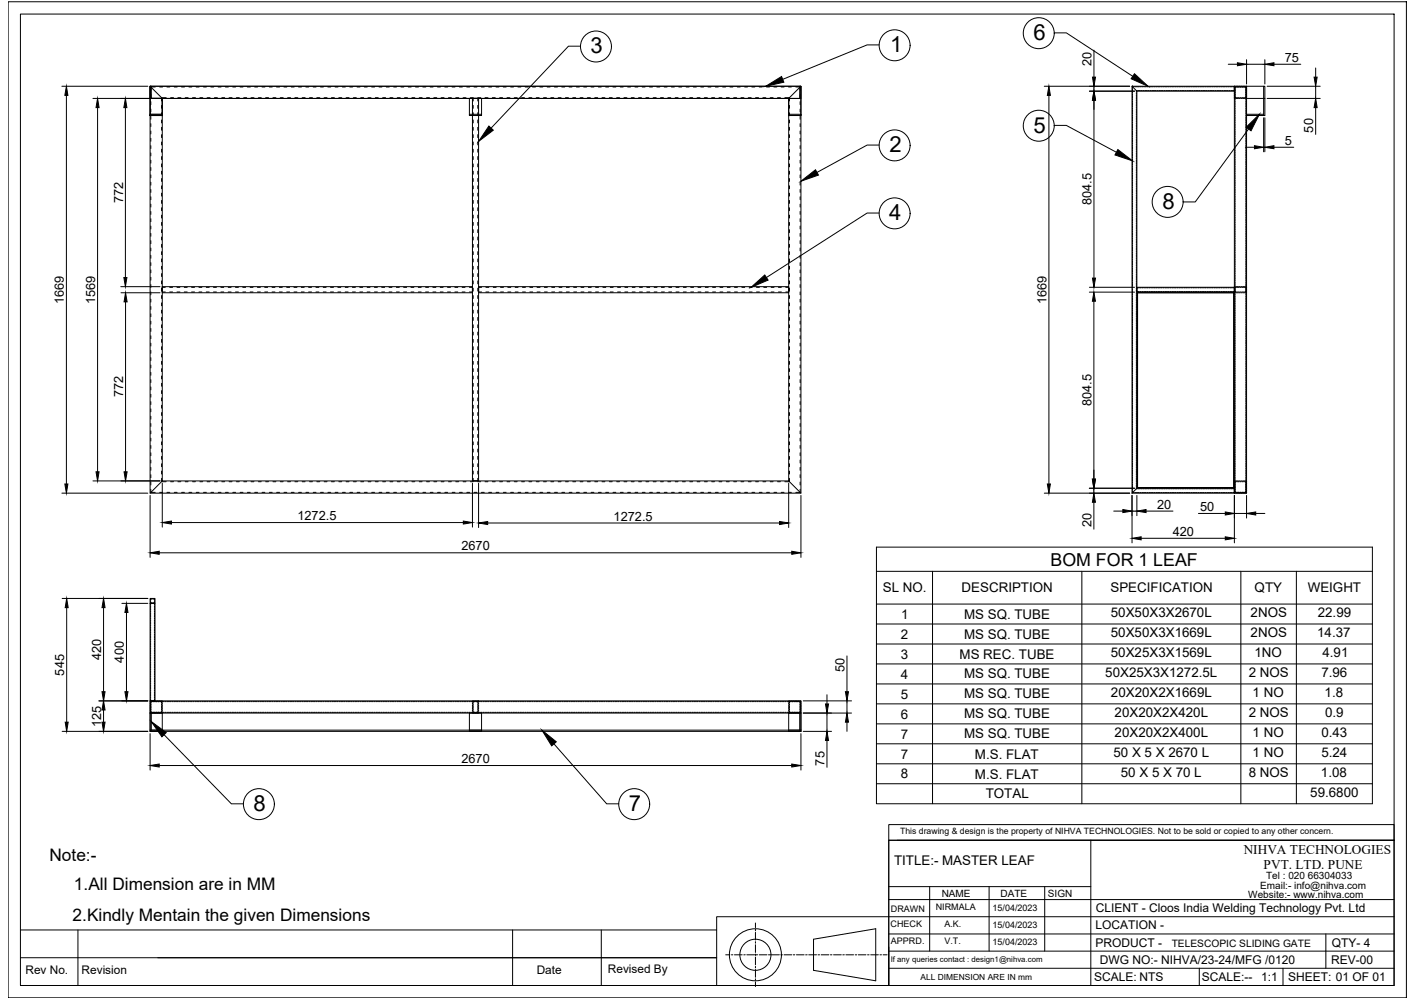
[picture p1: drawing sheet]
<svg xmlns="http://www.w3.org/2000/svg" width="841mm" height="594mm" viewBox="0 0 841 594" stroke-linecap="round" stroke-linejoin="round" font-family="sans-serif">
<!-- layer: 0 -->
<g fill="none" stroke="#000" stroke-width=".59">
<path d="M5 1h832v592h-832zM12 8h817v578h-817zM627 20h7l40 25M345 27h-7l-46 49M523 27h-7l-50 20M651 30v16M731 38h5M741 36v14M741 38h11M752 36v14M758 38h16M37 51h51"/>
<path d="M39 57v231M55 59h40M89 51h387v242h-387zM89 59h8h-8v10M89 51h387v8h-387h1v-8h-1v8zM89 51l8 8M90 56v2M92 52h-2v2M95 52h2M97 59h372v227h-372zM97 59v10M99 58h-3v2"/>
<path d="M99 52h2M101 58h2M104 52h1M106 58h2M108 52h2M110 58h2M112 52h2M115 58h1M117 52h1M119 58h2M121 52h2M123 58h2"/>
<path d="M125 52h2M128 58h1M130 52h1M132 58h2M134 52h2M136 58h2M138 52h2M141 58h1M143 52h2M145 58h2M147 52h2M149 58h2"/>
<path d="M151 52h2M154 58h1M156 52h2M158 58h2M160 52h2M162 58h2M165 52h1M167 58h1M169 52h2M171 58h2M173 52h2M175 58h2"/>
<path d="M178 52h1M180 58h1M182 52h2M184 58h2M186 52h2M188 58h2M191 52h1M193 58h2M195 52h2M197 58h2M199 52h2M202 58h1"/>
<path d="M204 52h1M206 58h2M208 52h2M210 58h2M212 52h2M215 58h1M217 52h1M219 58h2M221 52h2M223 58h2M225 52h2M228 58h1"/>
<path d="M230 52h2M232 58h2M234 52h2M236 58h2M238 52h2M241 58h1M243 52h2M245 58h2M247 52h2M249 58h2M252 52h1M254 58h1"/>
<path d="M256 52h2M258 58h2M260 52h2M262 58h2M265 52h1M267 58h1M269 52h2M271 58h2M273 52h2M275 58h2M278 52h1M279 59h7h-7v10h7v-10"/>
<path d="M280 58h2M281 59h4v227h-4zM282 52h2M284 58h2M286 52h2M288 58h2M291 52h1M293 58h2M295 52h2M297 58h2M299 52h2M302 58h1"/>
<path d="M304 52h1M306 58h2M308 52h2M310 58h2M312 52h2M315 58h1M317 52h1M319 58h2M321 52h2M323 58h2M325 52h2M328 58h1"/>
<path d="M330 52h2M332 58h2M334 52h2M336 58h2M338 52h2M341 58h1M343 52h2M345 58h2M347 52h2M349 58h2M352 52h1M354 58h1"/>
<path d="M356 52h2M358 58h2M360 52h2M362 58h2M365 52h1M367 58h2M369 52h2M371 58h2M373 52h2M375 58h2M378 52h1M380 58h2"/>
<path d="M382 52h2M384 58h2M386 52h2M388 58h2M391 52h1M393 58h2M395 52h2M397 58h2M399 52h2M402 58h1M404 52h1M406 58h2"/>
<path d="M408 52h2M410 58h2M412 52h2M415 58h1M417 52h2M419 58h2M421 52h2M423 58h2M425 52h2M428 58h1M430 52h2M432 58h2"/>
<path d="M434 52h2M436 58h2M439 52h1M441 58h1M443 52h2M445 58h2M447 52h2M449 58h2M452 52h1M454 58h2M456 52h2M458 58h2"/>
<path d="M460 52h2M462 58h2M465 52h1M467 58h3v2M469 52h2M469 59h7v10h-7h7v-1h-7v1zM473 52h3v2M476 51v8zM476 56v2M476 51l-7 8M621 51h51M624 57v231"/>
<path d="M648 54h27M651 51v3M651 60v105M673 51h61v3h-58M673 51v242M673 51l3 3M674 52h.1M674 52h1M674 52v1M674 53v1M674 54v1M674 56v1"/>
<path d="M674 57v1M674 59v1M674 60v1M675 52h1M676 55v1M676 57h.1M676 58v1M676 59v1M676 54v236M676 54v1M676 52h1M677 54h1"/>
<path d="M678 52h1M678 54h1M679 52h1M680 54h1M681 52h1M681 54h1M682 52h1M682 54h1M683 52h1M684 54h1M685 52h1M685 54h1"/>
<path d="M686 52h1M687 54h1M688 52h.1M688 54h1M689 52h1M689 54h1M690 52h1M691 54h1M692 52h1M692 54h1M693 52h1M694 54h.1"/>
<path d="M694 52h1M695 54h1M696 52h1M696 54h1M697 52h1M698 54h1M699 52h1M699 54h1M700 52h1M700 54h1M701 52h1M702 54h1"/>
<path d="M703 52h1M703 54h1M704 52h1M705 54h.1M705 52h1M706 54h1M707 52h1M707 54h1M708 52h1M709 54h1M710 52h1M710 54h1"/>
<path d="M711 52h1M711 54h1M712 52h1M713 54h1M714 52h1M714 54h1M715 52h1M716 54h1M717 52h.1M717 54h1M718 52h1M718 54h1"/>
<path d="M719 52h1M720 54h1M721 52h1M721 54h1M722 52h1M723 54h.1M723 52h1M724 54h1M725 52h1M725 54h1M726 52h1M727 54h1"/>
<path d="M728 52h1M728 54h1M729 52h1M729 54h1M730 52h1M731 54h1M732 52h1M732 54h1M733 52h1v1M734 51h7v242h-7zM734 58v1h1M734 53v1"/>
<path d="M734 51v1M734 52v1M734 54v1M734 55v1M734 57h.1M734 51h1M735 52v1zM735 58v-1v1M735 53v1M735 54v1M735 56v1M735 59v1"/>
<path d="M735 60v1M735 59h1M735 51h1M736 52h1M736 58h1M737 59h1M737 51h1M737 52h1M737 58h1M738 59h1M738 51h1M739 52h1"/>
<path d="M739 58h1M739 59h1M739 51h1M740 58h1v-1v1M740 52h1v1v-1zM741 51v1M741 53v1M741 54v1M741 56v1M741 59v1M741 60v1M741 58v1"/>
<path d="M741 51h11v8h-11zM752 51v18M752 59v10h-11v-1h11M754 59h31M754 51h31M783 40v6M783 51v8M58 64v217M75 64v101M89 69v-10h8v10h-8v-1h8v1h-8h8M89 69h8M89 68h8"/>
<path d="M90 60v2M90 65v2M90 69v2M90 74v1M90 78v2M96 63v1M96 67v2M96 71v2M96 76v1M279 68h7M281 60v-1h3v1M281 63v1"/>
<path d="M281 67v2M281 71v2M281 76v1M284 63v1M284 67v2M284 71v2M284 76v1M469 69h7M470 63v1M470 67v2M470 71v2M470 76v1"/>
<path d="M476 60v2M476 65v2M476 69v2M476 74v1M476 78v2M627 75h7l30 16M674 61v1M674 63v1M674 64v1M674 65v1M674 67v1M674 68v1"/>
<path d="M674 70v1M674 71v1M674 72v1M674 74v1M674 75v1M674 77h.1M674 78v1M674 79v1M676 61v1M676 62v1M676 63v1M676 65v1"/>
<path d="M676 66v1M676 68h.1M676 69v1M676 70v1M676 72v1M676 73v1M676 74v1M676 76v1M676 77v1M676 79v1M676 80v1M735 61v1"/>
<path d="M735 63v1M735 64v1M735 65v1M735 67v1M735 68v1M735 70v1M735 71v1M735 72v1M735 74v1M735 75v1M735 77h.1M735 78v1"/>
<path d="M735 79v1M741 61v1M741 63v1M741 64v1M741 65v1M741 67v1M741 68v1M741 70v1M741 71v1M741 72v1M741 74v1M741 75v1"/>
<path d="M741 77h.1M741 78v1M741 79v1M743 77l-32 43h-7M752 70v20M783 64v16M90 82v2M90 87v1M90 91v2M90 95v2M90 100v1M96 80v2"/>
<path d="M96 84v2M96 89v1M96 93v2M96 97v2M281 80v2M281 84v2M281 89v1M281 93v2M281 97v2M284 80v2M284 84v2M284 89v1"/>
<path d="M284 93v2M284 97v2M470 80v2M470 84v2M470 89v1M470 93v2M470 97v2M476 82v2M476 87v1M476 91v2M476 95v2M476 100v1"/>
<path d="M523 86h-7l-30 17M674 81v1M674 82v1M674 83v1M674 85v1M674 86v1M674 88v1M674 89v1M674 90v1M674 92v1M674 93v1M674 94v1"/>
<path d="M674 96v1M674 97v1M674 99v1M676 81v1M676 83v1M676 84v1M676 85v1M676 87v1M676 88v1M676 90v1M676 91v1M676 92v1"/>
<path d="M676 94v1M676 95v1M676 97h.1M676 98v1M676 99v1M735 81v1M735 82v1M735 83v1M735 85v1M735 86v1M735 88v1M735 89v1"/>
<path d="M735 90v1M735 92v1M735 93v1M735 94v1M735 96v1M735 97v1M735 99v1M741 88h5M741 81v1M741 82v1M741 83v1M741 85v1"/>
<path d="M741 86v1M741 88v1M741 89v1M741 90v1M741 92v1M741 93v1M741 94v1M741 96v1M741 97v1M741 99v1M752 88h.1M758 88h11"/>
<path d="M90 104v2M90 108v2M90 113v1M90 117v2M96 102v2M96 106v2M96 111v1M96 115v2M96 119v2M281 102v2M281 106v2M281 111v1"/>
<path d="M281 115v2M281 119v2M284 102v2M284 106v2M284 111v1M284 115v2M284 119v2M470 102v2M470 106v2M470 111v1M470 115v2M470 119v2"/>
<path d="M476 104v2M476 108v2M476 113v1M476 117v2M674 100v1M674 101v1M674 103v1M674 104v1M674 106h.1M674 107v1M674 108v1M674 110v1"/>
<path d="M674 111v1M674 112v1M674 114v1M674 115v1M674 117v1M674 118v1M674 119v1M676 101v1M676 102v1M676 103v1M676 105v1M676 106v1"/>
<path d="M676 108v1M676 109v1M676 110v1M676 112v1M676 113v1M676 114v1M676 116v1M676 117v1M676 119v1M735 100v1M735 101v1M735 103v1"/>
<path d="M735 104v1M735 106h.1M735 107v1M735 108v1M735 110v1M735 111v1M735 112v1M735 114v1M735 115v1M735 117v1M735 118v1M735 119v1"/>
<path d="M741 100v1M741 101v1M741 103v1M741 104v1M741 106h.1M741 107v1M741 108v1M741 110v1M741 111v1M741 112v1M741 114v1M741 115v1"/>
<path d="M741 117v1M741 118v1M741 119v1M90 121v2M90 126v1M90 130v2M90 134v2M90 139v2M96 124v1M96 128v2M96 132v2M96 137v1"/>
<path d="M281 124v1M281 128v2M281 132v2M281 137v1M284 124v1M284 128v2M284 132v2M284 137v1M470 124v1M470 128v2M470 132v2M470 137v1"/>
<path d="M476 121v2M476 126v1M476 130v2M476 134v2M476 139v2M523 127h-7l-60 38M674 121v1M674 122v1M674 123v1M674 125v1M674 126v1M674 128v1"/>
<path d="M674 129v1M674 130v1M674 132v1M674 133v1M674 135h.1M674 136v1M674 137v1M674 139v1M676 120v1M676 121v1M676 123v1M676 124v1"/>
<path d="M676 126h.1M676 127v1M676 128v1M676 130v1M676 131v1M676 132v1M676 134v1M676 135v1M676 137v1M676 138v1M676 139v1M735 121v1"/>
<path d="M735 122v1M735 123v1M735 125v1M735 126v1M735 128v1M735 129v1M735 130v1M735 132v1M735 133v1M735 135h.1M735 136v1M735 137v1"/>
<path d="M735 139v1M741 121v1M741 122v1M741 123v1M741 125v1M741 126v1M741 128v1M741 129v1M741 130v1M741 132v1M741 133v1M741 135h.1"/>
<path d="M741 136v1M741 137v1M741 139v1M90 143v2M90 147v2M90 152v2M90 156v2M96 141v2M96 145v2M96 150v1M96 154v2M96 158v2"/>
<path d="M281 141v2M281 145v2M281 150v1M281 154v2M281 158v2M284 141v2M284 145v2M284 150v1M284 154v2M284 158v2M470 141v2M470 145v2"/>
<path d="M470 150v1M470 154v2M470 158v2M476 143v2M476 147v2M476 152v2M476 156v2M674 140v1M674 141v1M674 143v1M674 144v1M674 146v1"/>
<path d="M674 147v1M674 148v1M674 150v1M674 151v1M674 152v1M674 154v1M674 155v1M674 157v1M674 158v1M674 159v1M676 141v1M676 142v1"/>
<path d="M676 143v1M676 145v1M676 146v1M676 148v1M676 149v1M676 150v1M676 152v1M676 153v1M676 155h.1M676 156v1M676 157v1M676 159v1"/>
<path d="M735 140v1M735 141v1M735 143v1M735 144v1M735 146v1M735 147v1M735 148v1M735 150v1M735 151v1M735 152v1M735 154v1M735 155v1"/>
<path d="M735 157v1M735 158v1M735 159v1M741 140v1M741 141v1M741 143v1M741 144v1M741 146v1M741 147v1M741 148v1M741 150v1M741 151v1"/>
<path d="M741 152v1M741 154v1M741 155v1M741 157v1M741 158v1M741 159v1M72 170h23M72 174h23M75 180v101M90 161v1M90 165v2M90 169v2"/>
<path d="M90 174v1M90 178v2M96 163v1M96 167v2M96 171v2M96 176v1M97 170h184v4h-184zM98 171h-1v3h1M101 174h2M101 171h2M105 174h2M105 171h2"/>
<path d="M110 174h1M110 171h1M114 174h2M114 171h2M118 174h2M118 171h2M123 174h1M123 171h1M127 174h2M127 171h2M131 174h2M131 171h2"/>
<path d="M136 174h1M136 171h1M140 174h2M140 171h2M144 174h2M144 171h2M149 174h1M149 171h1M153 174h2M153 171h2M157 174h2M157 171h2"/>
<path d="M162 174h2M162 171h2M166 174h2M166 171h2M171 174h1M171 171h1M175 174h2M175 171h2M179 174h2M179 171h2M184 174h1M184 171h1"/>
<path d="M188 174h2M188 171h2M192 174h2M192 171h2M197 174h1M197 171h1M201 174h2M201 171h2M205 174h2M205 171h2M210 174h1M210 171h1"/>
<path d="M214 174h2M214 171h2M218 174h2M218 171h2M223 174h1M223 171h1M227 174h2M227 171h2M231 174h2M231 171h2M236 174h1M236 171h1"/>
<path d="M240 174h2M240 171h2M244 174h2M244 171h2M249 174h2M249 171h2M253 174h2M253 171h2M257 174h2M257 171h2M262 174h2M262 171h2"/>
<path d="M266 174h2M266 171h2M271 174h1M271 171h1M275 174h2M275 171h2M279 171h2v3h-2M281 163v1M281 167v2M281 171v2M281 176v1M284 163v1"/>
<path d="M284 167v2M284 171v2M284 176v1M285 170h184v4h-184zM286 171h-1v3h1M289 174h2M289 171h2M293 174h2M293 171h2M298 174h1M298 171h1M302 174h2"/>
<path d="M302 171h2M306 174h2M306 171h2M311 174h2M311 171h2M315 174h2M315 171h2M319 174h2M319 171h2M324 174h2M324 171h2M328 174h2"/>
<path d="M328 171h2M333 174h1M333 171h1M337 174h2M337 171h2M341 174h2M341 171h2M346 174h1M346 171h1M350 174h2M350 171h2M354 174h2"/>
<path d="M354 171h2M359 174h1M359 171h1M363 174h2M363 171h2M367 174h2M367 171h2M372 174h1M372 171h1M376 174h2M376 171h2M380 174h2"/>
<path d="M380 171h2M385 174h1M385 171h1M389 174h2M389 171h2M393 174h2M393 171h2M398 174h1M398 171h1M402 174h2M402 171h2M406 174h2"/>
<path d="M406 171h2M411 174h2M411 171h2M415 174h2M415 171h2M419 174h2M419 171h2M424 174h2M424 171h2M428 174h2M428 171h2M433 174h1"/>
<path d="M433 171h1M437 174h2M437 171h2M441 174h2M441 171h2M446 174h1M446 171h1M450 174h2M450 171h2M454 174h2M454 171h2M459 174h1"/>
<path d="M459 171h1M463 174h2M463 171h2M467 171h2v3h-2M470 163v1M470 167v2M470 171v2M470 176v1M476 161v1M476 165v2M476 169v2M476 174v1"/>
<path d="M476 178v2M648 174h27M648 171h27M651 179v106M674 161v1M674 162v1M674 164h.1M674 165v1M674 166v1M674 168v1M674 169v1M674 170v1"/>
<path d="M674 172v1M674 173v1M674 175h.1M674 176v1M674 177v1M674 179v1M676 160v1M676 161v1M676 163v1M676 164v1M676 166v1M676 167v1"/>
<path d="M676 168v1M676 170v1M676 171v1M676 172v1M676 174v1M676 175v1M676 177v1M676 178v1M676 179v1M676 171h58v3h-58zM676 172v1h1M676 174h58v116h-58z"/>
<path d="M677 174h57v116h-57zM677 171h-1v1M678 171h1M678 173h1M679 171h1M679 173h1M681 171h.1M681 173h.1M682 171h1M682 173h1M683 171h1M683 173h1"/>
<path d="M685 171h1M685 173h1M686 171h1M686 173h1M687 171h1M687 173h1M689 171h1M689 173h1M690 171h1M690 173h1M692 171h1M692 173h1"/>
<path d="M693 171h1M693 173h1M694 171h1M694 173h1M696 171h1M696 173h1M697 171h1M697 173h1M699 171h.1M699 173h.1M700 171h1M700 173h1"/>
<path d="M701 171h1M701 173h1M703 171h1M703 173h1M704 171h1M704 173h1M705 171h1M705 173h1M707 171h1M707 173h1M708 171h1M708 173h1"/>
<path d="M710 171h.1M710 173h.1M711 171h1M711 173h1M712 171h1M712 173h1M714 171h1M714 173h1M715 171h1M715 173h1M716 171h1M716 173h1"/>
<path d="M718 171h1M718 173h1M719 171h1M719 173h1M721 171h1M721 173h1M722 171h1M722 173h1M723 171h1M723 173h1M725 171h1M725 173h1"/>
<path d="M726 171h1M726 173h1M727 171h1M727 173h1M729 171h1M729 173h1M730 171h1M730 173h1M732 171h1M732 173h1M733 171h1v2M734 173v1h1"/>
<path d="M734 172v1h-1M735 172v2M735 161v1M735 162v1M735 164h.1M735 165v1M735 166v1M735 168v1M735 169v1M735 170v1M735 172v1M735 173v1"/>
<path d="M735 175h.1M735 176v1M735 177v1M735 179v1M735 170h-1v1M735 174h1M735 170h1M735 171v1M736 174h1M736 171h1M737 174h1M737 170h1"/>
<path d="M737 171h1M738 174h1M738 170h1M739 174h1M739 171h1M739 170h1M740 171h1M741 170v1M741 172v2h-1M741 161v1M741 162v1M741 164h.1"/>
<path d="M741 165v1M741 166v1M741 168v1M741 169v1M741 170v3M741 173v1M741 175h.1M741 176v1M741 177v1M741 179v1M741 172v1M90 182v2"/>
<path d="M90 187v1M90 191v2M90 195v2M90 200v1M96 180v2M96 184v2M96 189v2M96 193v2M96 198v1M281 180v2M281 184v2M281 189v2"/>
<path d="M281 193v2M281 198v1M284 180v2M284 184v2M284 189v2M284 193v2M284 198v1M470 180v2M470 184v2M470 189v2M470 193v2M470 198v1"/>
<path d="M476 182v2M476 187v1M476 191v2M476 195v2M476 200v1M674 180v1M674 181v1M674 183v1M674 184v1M674 186v1M674 187v1M674 188v1"/>
<path d="M674 190v1M674 191v1M674 193h.1M674 194v1M674 195v1M674 197v1M674 198v1M674 199v1M676 181v1M676 182v1M676 184h.1M676 185v1"/>
<path d="M676 186v1M676 188v1M676 189v1M676 190v1M676 192v1M676 193v1M676 195v1M676 196v1M676 197v1M676 199v1M735 180v1M735 181v1"/>
<path d="M735 183v1M735 184v1M735 186v1M735 187v1M735 188v1M735 190v1M735 191v1M735 193h.1M735 194v1M735 195v1M735 197v1M735 198v1"/>
<path d="M735 199v1M741 180v1M741 181v1M741 183v1M741 184v1M741 186v1M741 187v1M741 188v1M741 190v1M741 191v1M741 193h.1M741 194v1"/>
<path d="M741 195v1M741 197v1M741 198v1M741 199v1M90 204v2M90 208v2M90 213v1M90 217v2M96 202v2M96 206v2M96 211v1M96 215v2"/>
<path d="M96 219v2M281 202v2M281 206v2M281 211v1M281 215v2M281 219v2M284 202v2M284 206v2M284 211v1M284 215v2M284 219v2M470 202v2"/>
<path d="M470 206v2M470 211v1M470 215v2M470 219v2M476 204v2M476 208v2M476 213v1M476 217v2M674 201v1M674 202v1M674 204h.1M674 205v1"/>
<path d="M674 206v1M674 208v1M674 209v1M674 210v1M674 212v1M674 213v1M674 215v1M674 216v1M674 217v1M674 219v1M676 200v1M676 201v1"/>
<path d="M676 203v1M676 204v1M676 206v1M676 207v1M676 208v1M676 210v1M676 211v1M676 213h.1M676 214v1M676 215v1M676 217v1M676 218v1"/>
<path d="M676 219v1M735 201v1M735 202v1M735 204h.1M735 205v1M735 206v1M735 208v1M735 209v1M735 210v1M735 212v1M735 213v1M735 215v1"/>
<path d="M735 216v1M735 217v1M735 219v1M741 201v1M741 202v1M741 204h.1M741 205v1M741 206v1M741 208v1M741 209v1M741 210v1M741 212v1"/>
<path d="M741 213v1M741 215v1M741 216v1M741 217v1M741 219v1M90 221v2M90 226v2M90 230v2M90 234v2M90 239v2M96 224v1M96 228v2"/>
<path d="M96 232v2M96 237v1M281 224v1M281 228v2M281 232v2M281 237v1M284 224v1M284 228v2M284 232v2M284 237v1M470 224v1M470 228v2"/>
<path d="M470 232v2M470 237v1M476 221v2M476 226v2M476 230v2M476 234v2M476 239v2M674 220v1M674 222h.1M674 223v1M674 224v1M674 226v1"/>
<path d="M674 227v1M674 228v1M674 230v1M674 231v1M674 233h.1M674 234v1M674 235v1M674 237v1M674 238v1M674 239v1M676 221v1M676 222v1"/>
<path d="M676 224v1M676 225v1M676 226v1M676 228v1M676 229v1M676 230v1M676 232v1M676 233v1M676 235v1M676 236v1M676 237v1M676 239v1"/>
<path d="M735 220v1M735 222h.1M735 223v1M735 224v1M735 226v1M735 227v1M735 228v1M735 230v1M735 231v1M735 233h.1M735 234v1M735 235v1"/>
<path d="M735 237v1M735 238v1M735 239v1M741 220v1M741 222h.1M741 223v1M741 224v1M741 226v1M741 227v1M741 228v1M741 230v1M741 231v1"/>
<path d="M741 233h.1M741 234v1M741 235v1M741 237v1M741 238v1M741 239v1M90 243v2M90 248v1M90 252v2M90 256v2M96 241v2M96 245v2"/>
<path d="M96 250v1M96 254v2M96 258v2M281 241v2M281 245v2M281 250v1M281 254v2M281 258v2M284 241v2M284 245v2M284 250v1M284 254v2"/>
<path d="M284 258v2M470 241v2M470 245v2M470 250v1M470 254v2M470 258v2M476 243v2M476 248v1M476 252v2M476 256v2M674 241v1M674 242v1"/>
<path d="M674 244v1M674 245v1M674 246v1M674 248v1M674 249v1M674 251h.1M674 252v1M674 253v1M674 255v1M674 256v1M674 257v1M674 259v1"/>
<path d="M676 240v1M676 242h.1M676 243v1M676 244v1M676 246v1M676 247v1M676 248v1M676 250v1M676 251v1M676 253v1M676 254v1M676 255v1"/>
<path d="M676 257v1M676 258v1M676 259v1M735 241v1M735 242v1M735 244v1M735 245v1M735 246v1M735 248v1M735 249v1M735 251h.1M735 252v1"/>
<path d="M735 253v1M735 255v1M735 256v1M735 257v1M735 259v1M741 241v1M741 242v1M741 244v1M741 245v1M741 246v1M741 248v1M741 249v1"/>
<path d="M741 251h.1M741 252v1M741 253v1M741 255v1M741 256v1M741 257v1M741 259v1M90 261v1M90 265v2M90 269v2M90 274v1M90 278v2"/>
<path d="M96 263v1M96 267v2M96 271v2M96 276v2M281 263v1M281 267v2M281 271v2M281 276v2M284 263v1M284 267v2M284 271v2M284 276v2"/>
<path d="M470 263v1M470 267v2M470 271v2M470 276v2M476 261v1M476 265v2M476 269v2M476 274v1M476 278v2M674 260v1M674 262h.1M674 263v1"/>
<path d="M674 264v1M674 266v1M674 267v1M674 268v1M674 270v1M674 271v1M674 273v1M674 274v1M674 275v1M674 277v1M674 278v1M674 280h.1"/>
<path d="M676 261v1M676 262v1M676 264v1M676 265v1M676 266v1M676 268v1M676 269v1M676 271h.1M676 272v1M676 273v1M676 275v1M676 276v1"/>
<path d="M676 277v1M676 279v1M735 260v1M735 262h.1M735 263v1M735 264v1M735 266v1M735 267v1M735 268v1M735 270v1M735 271v1M735 273v1"/>
<path d="M735 274v1M735 275v1M735 277v1M735 278v1M735 280h.1M741 260v1M741 262h.1M741 263v1M741 264v1M741 266v1M741 267v1M741 268v1"/>
<path d="M741 270v1M741 271v1M741 273v1M741 274v1M741 275v1M741 277v1M741 278v1M741 280h.1M37 293h51M55 286h40M89 295v36M90 291v2h2"/>
<path d="M90 282v2M90 287v1M95 293h2M96 284v2h3M96 280v2M97 286l-8 7M97 287v26M99 293h2M101 286h2M104 293h1M106 286h2M108 293h2"/>
<path d="M110 286h2M112 293h2M115 286h1M117 293h1M119 286h2M121 293h2M123 286h2M125 293h2M128 286h1M130 293h1M132 286h2M134 293h2"/>
<path d="M136 286h2M138 293h2M141 286h1M143 293h2M145 286h2M147 293h2M149 286h2M151 293h2M154 286h1M156 293h2M158 286h2M160 293h2"/>
<path d="M162 286h2M165 293h1M167 286h1M169 293h2M171 286h2M173 293h2M175 286h2M178 293h1M180 286h1M182 293h2M184 286h2M186 293h2"/>
<path d="M188 286h2M191 293h1M193 286h2M195 293h2M197 286h2M199 293h2M202 286h1M204 293h1M206 286h2M208 293h2M210 286h2M212 293h2"/>
<path d="M215 286h1M217 293h1M219 286h2M221 293h2M223 286h2M225 293h2M228 286h1M230 293h2M232 286h2M234 293h2M236 286h2M238 293h2"/>
<path d="M241 286h1M243 293h2M245 286h2M247 293h2M249 286h2M252 293h1M254 286h1M256 293h2M258 286h2M260 293h2M262 286h2M265 293h1"/>
<path d="M267 286h1M269 293h2M271 286h2M273 293h2M275 286h2M278 293h1M280 286h2M281 287v26M281 284v2h3v-2M281 280v2M282 293h2M284 286h2"/>
<path d="M284 280v2M285 287v27M286 293h2M288 286h2M291 293h1M293 286h2M295 293h2M297 286h2M299 293h2M302 286h1M304 293h1M306 286h2"/>
<path d="M308 293h2M310 286h2M312 293h2M315 286h1M317 293h1M319 286h2M321 293h2M323 286h2M325 293h2M328 286h1M330 293h2M332 286h2"/>
<path d="M334 293h2M336 286h2M338 293h2M341 286h1M343 293h2M345 286h2M347 293h2M349 286h2M352 293h1M354 286h1M356 293h2M358 286h2"/>
<path d="M360 293h2M362 286h2M365 293h1M367 286h2M369 293h2M371 286h2M373 293h2M375 286h2M378 293h1M380 286h2M382 293h2M384 286h2"/>
<path d="M386 293h2M388 286h2M391 293h1M393 286h2M395 293h2M397 286h2M399 293h2M402 286h1M404 293h1M406 286h2M408 293h2M410 286h2"/>
<path d="M412 293h2M415 286h1M417 293h2M419 286h2M421 293h2M423 286h2M425 293h2M428 286h1M430 293h2M432 286h2M434 293h2M436 286h2"/>
<path d="M439 293h1M441 286h1M443 293h2M445 286h2M447 293h2M449 286h2M452 293h1M454 286h2M456 293h2M458 286h2M460 293h2M462 286h2"/>
<path d="M465 293h1M469 293h2M469 286l7 7M469 287v27M470 284v2h-3M470 280v2M476 291v2h-3M476 282v2M476 287v1M476 295v36M621 293h51M648 290h27"/>
<path d="M651 290v3M651 299v16M673 295v28M674 292v1h1M674 281v1M674 282v1M674 284v1M674 285v1M674 286v1M674 288v1M674 289v1M674 291h.1"/>
<path d="M675 293h1M676 290v1M676 280v1M676 282v1M676 283v1M676 284v1M676 286v1M676 287v1M676 288v1M676 290h58v3h-61M676 295v12M676 290l-3 3"/>
<path d="M676 293h1M677 291h1M678 293h1M678 291h1M679 293h1M680 291h1M681 293h1M681 291h1M682 293h1M682 291h1M683 293h1M684 291h1"/>
<path d="M685 293h1M685 291h1M686 293h1M687 291h1M688 293h.1M688 291h1M689 293h1M689 291h1M690 293h1M691 291h1M692 293h1M692 291h1"/>
<path d="M693 293h1M694 291h.1M694 293h1M695 291h1M696 293h1M696 291h1M697 293h1M698 291h1M699 293h1M699 291h1M700 293h1M700 291h1"/>
<path d="M701 293h1M702 291h1M703 293h1M703 291h1M704 293h1M705 291h.1M705 293h1M706 291h1M707 293h1M707 291h1M708 293h1M709 291h1"/>
<path d="M710 293h1M710 291h1M711 293h1M711 291h1M712 293h1M713 291h1M714 293h1M714 291h1M715 293h1M716 291h1M717 293h.1M717 291h1"/>
<path d="M718 293h1M718 291h1M719 293h1M720 291h1M721 293h1M721 291h1M722 293h1M723 291h.1M723 293h1M724 291h1M725 293h1M725 291h1"/>
<path d="M726 293h1M727 291h1M728 293h1M728 291h1M729 293h1M729 291h1M730 293h1M731 291h1M732 293h1M732 291h1M734 291v1M734 292v1h-1"/>
<path d="M734 287v1M734 288v1M734 290v1M734 293h1M734 295v28M735 292v1zM735 286v1v-1M735 281v1M735 282v1M735 284v1M735 285v1M735 288v1"/>
<path d="M735 289v1M735 291h.1M735 286h-1v1M735 286h1M735 293h1M736 293h1M736 286h1M737 286h1M737 293h1M738 286h1M738 293h1M739 293h1"/>
<path d="M739 286h1M741 286v1M741 292v1h-1M741 286v1v-1h-1M741 281v1M741 282v1M741 284v1M741 285v1M741 288v1M741 289v1M741 291h.1M741 293h.1"/>
<path d="M741 287v1M741 290v1M741 291v1M741 295v13M102 311h174M290 311h174M662 304h6M673 304h3M682 304h16M713 305h16M734 305h7M747 305h5"/>
<path d="M95 329h376M521 325h295v153h-295zM521 340h295M555 340v138M643 340v138M679 320h50M738 340v138M771 340v138M37 356h51M72 359h16M89 356h3v3h-3zM89 359h3v58h-3z"/>
<path d="M90 358v1h1M91 356h-1v1M91 359h-1v1M91 356h1v1M91 359h1v1M92 358v1h-1M521 359h295M40 361v68M62 361v50M75 364v47M90 360v1M90 362v1"/>
<path d="M90 363v1M90 365h.1M90 366v1M90 367v1M90 369v1M90 370v1M90 371v1M90 373v1M90 374v1M90 376h.1M90 377v1M90 378v1"/>
<path d="M90 380v1M92 360v1M92 362v1M92 363v1M92 365h.1M92 366v1M92 367v1M92 369v1M92 370v1M92 371v1M92 373v1M92 374v1"/>
<path d="M92 376h.1M92 377v1M92 378v1M92 380v1M521 371h295M90 381v1M90 383h.1M90 384v1M90 385v1M90 387v1M90 388v1M90 389v1"/>
<path d="M90 391v1M90 392v1M90 394h.1M90 395v1M90 396v1M90 398v1M90 399v1M92 381v1M92 383h.1M92 384v1M92 385v1M92 387v1"/>
<path d="M92 388v1M92 389v1M92 391v1M92 392v1M92 394h.1M92 395v1M92 396v1M92 398v1M92 399v1M504 390v21M521 383h295M521 395h295"/>
<path d="M59 417h29M89 417h387v7h-387zM89 418v1M89 419v1M90 416v1h1M90 400v1M90 402v1M90 403v1M90 405h.1M90 406v1M90 407v1M90 409v1"/>
<path d="M90 410v1M90 412h.1M90 413v1M90 414v1M90 419v1M90 420v1M90 417h-1M90 417h3M91 417h-1v1M91 417h1M92 400v1M92 402v1"/>
<path d="M92 403v1M92 405h.1M92 406v1M92 407v1M92 409v1M92 410v1M92 412h.1M92 413v1M92 414v1M92 416v1M92 417h1M93 417h1"/>
<path d="M94 417h1M95 417h.1M96 417h1M96 419v1M96 420v1M96 417h-1h1v1M97 418v1M97 419v1M97 417h1M98 417h1M99 417h1M101 417h1"/>
<path d="M102 417h1M104 417h.1M105 417h1M106 417h1M108 417h1M109 417h1M110 417h1M112 417h1M113 417h1M115 417h.1M116 417h1M117 417h1"/>
<path d="M119 417h1M120 417h1M121 417h1M123 417h1M124 417h1M126 417h1M127 417h1M128 417h1M130 417h1M131 417h1M133 417h.1M134 417h1"/>
<path d="M135 417h1M137 417h1M138 417h1M139 417h1M141 417h1M142 417h1M144 417h.1M145 417h1M146 417h1M148 417h1M149 417h1M150 417h1"/>
<path d="M152 417h1M153 417h1M155 417h1M156 417h1M157 417h1M159 417h1M160 417h1M162 417h.1M163 417h1M164 417h1M166 417h1M167 417h1"/>
<path d="M168 417h1M170 417h1M171 417h1M173 417h.1M174 417h1M175 417h1M177 417h1M178 417h1M179 417h1M181 417h1M182 417h1M184 417h1"/>
<path d="M185 417h1M186 417h1M188 417h1M189 417h1M191 417h.1M192 417h1M193 417h1M195 417h1M196 417h1M197 417h1M199 417h1M200 417h1"/>
<path d="M202 417h.1M203 417h1M204 417h1M206 417h1M207 417h1M208 417h1M210 417h1M211 417h1M213 417h1M214 417h1M215 417h1M217 417h1"/>
<path d="M218 417h1M220 417h.1M221 417h1M222 417h1M224 417h1M225 417h1M226 417h1M228 417h1M229 417h1M231 417h.1M232 417h1M233 417h1"/>
<path d="M235 417h1M236 417h1M237 417h1M239 417h1M240 417h1M242 417h1M243 417h1M244 417h1M246 417h1M247 417h1M249 417h.1M250 417h1"/>
<path d="M251 417h1M253 417h1M254 417h1M255 417h1M257 417h1M258 417h1M260 417h.1M261 417h1M262 417h1M264 417h1M265 417h1M266 417h1"/>
<path d="M268 417h1M269 417h1M271 417h1M272 417h1M273 417h1M275 417h1M276 417h1M278 417h.1M279 417h1M280 417h1M281 418v1M281 419v1"/>
<path d="M281 420v1M282 417h1h-2v1M282 417h-1M282 417h1M283 417h1v1M284 417h1M284 419v1M284 420v1M285 418v1M285 419v1M286 417h1M287 417h1"/>
<path d="M289 417h.1M290 417h1M291 417h1M293 417h1M294 417h1M295 417h1M297 417h1M298 417h1M300 417h1M301 417h1M302 417h1M304 417h1"/>
<path d="M305 417h1M307 417h.1M308 417h1M309 417h1M311 417h1M312 417h1M313 417h1M315 417h1M316 417h1M318 417h.1M319 417h1M320 417h1"/>
<path d="M322 417h1M323 417h1M324 417h1M326 417h1M327 417h1M329 417h1M330 417h1M331 417h1M333 417h1M334 417h1M336 417h.1M337 417h1"/>
<path d="M338 417h1M340 417h1M341 417h1M342 417h1M344 417h1M345 417h1M347 417h.1M348 417h1M349 417h1M351 417h1M352 417h1M353 417h1"/>
<path d="M355 417h1M356 417h1M358 417h1M359 417h1M360 417h1M362 417h1M363 417h1M365 417h.1M366 417h1M367 417h1M369 417h1M370 417h1"/>
<path d="M371 417h1M373 417h1M374 417h1M376 417h.1M377 417h1M378 417h1M380 417h1M381 417h1M382 417h1M384 417h1M385 417h1M387 417h1"/>
<path d="M388 417h1M389 417h1M391 417h1M392 417h1M394 417h.1M395 417h1M396 417h1M398 417h1M399 417h1M400 417h1M402 417h1M403 417h1"/>
<path d="M405 417h.1M406 417h1M407 417h1M409 417h1M410 417h1M411 417h1M413 417h1M414 417h1M416 417h1M417 417h1M418 417h1M420 417h1"/>
<path d="M421 417h1M423 417h.1M424 417h1M425 417h1M427 417h1M428 417h1M429 417h1M431 417h1M432 417h1M434 417h.1M435 417h1M436 417h1"/>
<path d="M438 417h1M439 417h1M440 417h1M442 417h1M443 417h1M445 417h1M446 417h1M447 417h1M449 417h1M450 417h1M452 417h.1M453 417h1"/>
<path d="M454 417h1M456 417h1M457 417h1M458 417h1M460 417h1M461 417h1M463 417h.1M464 417h1M465 417h1M467 417h1M468 417h1M469 418v1"/>
<path d="M469 419v1M469 417h1v1M470 419v1M470 420v1M470 417h-1M470 417h1M471 417h1M472 417h1M473 417h1M474 417h1M475 417h1v1M476 417h.1"/>
<path d="M476 419v1M476 420v1M476 418v1M478 417h28M492 413v6M504 417v7M521 407h295M521 419h295M37 435h51M62 422v7M89 423v1h1v10M89 435h387v-11h-7v11"/>
<path d="M89 421v1M89 422v1M89 424v11M89 436v22M89 434h387M90 423v1h1M90 421v1M90 424h1M91 424h1M92 424h1M93 424h1M94 424h1"/>
<path d="M95 424h.1M95 424h1M96 424h1h-8v11M96 421v1M96 423v1M97 421v1M97 422v1M97 423v12M97 424h1M98 437l40 41h7M98 424h1M99 424h1"/>
<path d="M101 424h1M102 424h1M104 424h.1M105 424h1M106 424h1M108 424h1M109 424h1M110 424h1M112 424h1M113 424h1M115 424h.1M116 424h1"/>
<path d="M117 424h1M119 424h1M120 424h1M121 424h1M123 424h1M124 424h1M126 424h1M127 424h1M128 424h1M130 424h1M131 424h1M133 424h.1"/>
<path d="M134 424h1M135 424h1M137 424h1M138 424h1M139 424h1M141 424h1M142 424h1M144 424h.1M145 424h1M146 424h1M148 424h1M149 424h1"/>
<path d="M150 424h1M152 424h1M153 424h1M155 424h1M156 424h1M157 424h1M159 424h1M160 424h1M162 424h.1M163 424h1M164 424h1M166 424h1"/>
<path d="M167 424h1M168 424h1M170 424h1M171 424h1M173 424h.1M174 424h1M175 424h1M177 424h1M178 424h1M179 424h1M181 424h1M182 424h1"/>
<path d="M184 424h1M185 424h1M186 424h1M188 424h1M189 424h1M191 424h.1M192 424h1M193 424h1M195 424h1M196 424h1M197 424h1M199 424h1"/>
<path d="M200 424h1M202 424h.1M203 424h1M204 424h1M206 424h1M207 424h1M208 424h1M210 424h1M211 424h1M213 424h1M214 424h1M215 424h1"/>
<path d="M217 424h1M218 424h1M220 424h.1M221 424h1M222 424h1M224 424h1M225 424h1M226 424h1M228 424h1M229 424h1M231 424h.1M232 424h1"/>
<path d="M233 424h1M235 424h1M236 424h1M237 424h1M239 424h1M240 424h1M242 424h1M243 424h1M244 424h1M246 424h1M247 424h1M249 424h.1"/>
<path d="M250 424h1M251 424h1M253 424h1M254 424h1M255 424h1M257 424h1M258 424h1M260 424h.1M261 424h1M262 424h1M264 424h1M265 424h1"/>
<path d="M266 424h1M268 424h1M269 424h1M271 424h1M272 424h1M273 424h1M275 424h1M276 424h1M278 424h.1M279 424h1M279 435v-11h7v11M280 424h1"/>
<path d="M281 423v1h1M281 421v1M281 422v1M281 423v1h2h-1M282 424h1M284 423v1h-1h1M284 421v1M284 424h1M285 423v1h-1M285 421v1M285 422v1M286 424h1"/>
<path d="M287 424h1M289 424h.1M290 424h1M291 424h1M293 424h1M294 424h1M295 424h1M297 424h1M298 424h1M300 424h1M301 424h1M302 424h1"/>
<path d="M304 424h1M305 424h1M307 424h.1M308 424h1M309 424h1M311 424h1M312 424h1M313 424h1M315 424h1M316 424h1M318 424h.1M319 424h1"/>
<path d="M320 424h1M322 424h1M323 424h1M324 424h1M326 424h1M327 424h1M329 424h1M330 424h1M331 424h1M333 424h1M334 424h1M336 424h.1"/>
<path d="M337 424h1M338 424h1M340 424h1M341 424h1M342 424h1M344 424h1M345 424h1M347 424h.1M348 424h1M349 424h1M351 424h1M352 424h1"/>
<path d="M353 424h1M355 424h1M356 424h1M358 424h1M359 424h1M360 424h1M362 424h1M363 424h1M365 424h.1M366 424h1M367 424h1M369 424h1"/>
<path d="M370 424h1M371 424h1M373 424h1M374 424h1M376 424h.1M377 424h1M378 424h1M380 424h1M381 424h1M382 424h1M384 424h1M385 424h1"/>
<path d="M387 424h1M388 424h1M389 424h1M391 424h1M392 424h1M394 424h.1M395 424h1M396 424h1M398 424h1M399 424h1M400 424h1M402 424h1"/>
<path d="M403 424h1M405 424h.1M406 424h1M407 424h1M409 424h1M410 424h1M411 424h1M413 424h1M414 424h1M416 424h1M417 424h1M418 424h1"/>
<path d="M420 424h1M421 424h1M423 424h.1M424 424h1M425 424h1M427 424h1M428 424h1M429 424h1M431 424h1M432 424h1M434 424h.1M435 424h1"/>
<path d="M436 424h1M438 424h1M439 424h1M440 424h1M442 424h1M443 424h1M445 424h1M446 424h1M447 424h1M449 424h1M450 424h1M452 424h.1"/>
<path d="M453 424h1M454 424h1M456 424h1M457 424h1M458 424h1M460 424h1M461 424h1M463 424h.1M464 424h1M465 424h1M467 424h1M468 424h1"/>
<path d="M469 423v1h1M469 421v1M469 422v1M469 424h1M470 421v1M470 423v1M470 424h1M471 424h1M472 424h1M473 424h1M474 424h1M476 424v10"/>
<path d="M476 423v1h-1h1zM476 421v1M476 423v1M476 422v1M476 436v22M478 424h28M478 435h17M492 424v11M504 429v6M521 430h295M95 455h376M329 442l32 36h7"/>
<path d="M492 440v16M521 442h295M521 454h295M521 466h295M529 490h300v10h-300zM529 500h300v86h-300zM529 500v86h-103M534 500h295M649 500v86M529 535h300M529 527h120M553 527v39"/>
<path d="M588 527v39M621 527v39M12 553h414M46 553v33M305 553v33M358 553v33M449 549v3M449 553v1M449 554v5M449 560v1M484 559l37-7v31l-37-6zM529 555h300"/>
<path d="M789 555v21M829 545h-403v41h-332M12 570h414M432 568h2M435 568h1M437 568h4M442 568h1M444 568h5M449 562v4M449 567v1M449 569v5M449 575v1"/>
<path d="M449 577v4M450 568h1M452 568h4M457 568h1M459 568h5M464 568h1M466 568h5M472 568h1M474 568h4M479 568h1M481 568h5M487 568h.1"/>
<path d="M488 568h5M494 568h1M496 568h4M501 568h1M503 568h5M509 568h1M510 568h5M516 568h1M518 568h4M523 568h1M525 568h3M529 566h300"/>
<path d="M529 576h300M713 576v10M763 576v10M449 582v1M449 584v3M551 586h278"/>
<circle cx="618" cy="20" r="9"/>
<circle cx="354" cy="28" r="9"/>
<circle cx="532" cy="27" r="9"/>
<circle cx="618" cy="75" r="9"/>
<circle cx="532" cy="86" r="9"/>
<circle cx="532" cy="127" r="9"/>
<circle cx="694" cy="120" r="9"/>
<circle cx="154" cy="478" r="9"/>
<circle cx="377" cy="478" r="9"/>
<circle cx="449" cy="568" r="15"/>
<circle cx="449" cy="568" r="9"/>
</g>
<g fill="#000" stroke="#000" stroke-width=".59">
<path d="M736 37l5 1-5 1zM752 38l6-1v2zM39 51l1 6h-1zM455 51l10-6 1 4zM624 51l1 6h-2zM651 54l1 6h-2zM650 46h2l-1 5zM675 44l8 7-10-4zM782 46h1v5zM58 59l1 5h-2zM75 59v5h-1zM291 75l2 2-8 7z"/>
<path d="M741 76l8-8-5 10zM783 59v5h-1zM665 89l9 7-11-4zM746 87l6 1h-6zM752 88l6-1v1zM476 108l9-7 2 3zM74 165h1v5zM75 174l1 6h-2zM447 171l8-7 2 3zM651 174l1 5h-2zM650 165h2l-1 6zM39 288h1l-1 5z"/>
<path d="M57 281h2l-1 5zM74 281h2l-1 5zM623 288h2l-1 5zM650 285h2l-1 5zM651 293l1 6h-2zM97 311l5-1v2zM276 310l5 1-5 1zM285 311l5-1v2zM464 310l5 1-5 1zM668 303l5 1-5 1zM673 320l6-1v2zM676 304l6-1v2z"/>
<path d="M729 319l5 1-5 1zM729 304l5 1-5 1zM741 305l6-1v2zM89 329l6-1v2zM471 328l5 1-5 1zM40 356l1 5h-2zM62 356v5h-1zM75 359l1 5h-2zM61 411h1v6zM74 411h2l-1 6zM491 419h2l-1 5zM503 411h2l-1 6z"/>
<path d="M39 429h2l-1 6zM62 417v5h-1zM61 429h1v6zM90 429l9 7-3 2zM504 424l1 5h-2zM89 455l6-1v2zM322 434l9 7-3 3zM471 454l5 1-5 1zM492 435l1 5h-2z"/>
</g>
<g font-size="13.2">
<text x="615" y="24">6</text>
<text x="351" y="32">3</text>
<text x="529" y="31">1</text>
<text x="615" y="79">5</text>
<text x="529" y="91">2</text>
<text x="691" y="124">8</text>
<text x="529" y="131">4</text>
<text x="151" y="482">8</text>
<text x="374" y="482">7</text>
</g>
<text font-size="10.6" x="625" y="336">BOM FOR 1 LEAF</text>
<g font-size="10.3">
<text x="29" y="512">Note:-</text>
<text x="44" y="529">1.All Dimension are in MM</text>
<text x="43" y="548">2.Kindly Mentain the given Dimensions</text>
</g>
<g font-size="7.9">
<text x="525" y="352">SL NO.</text>
<text x="572" y="352">DESCRIPTION</text>
<text x="660" y="352">SPECIFICATION</text>
<text x="746" y="352">QTY</text>
<text x="778" y="352">WEIGHT</text>
<text x="536" y="368">1</text>
<text x="573" y="368">MS SQ. TUBE</text>
<text x="661" y="367">50X50X3X2670L</text>
<text x="744" y="367">2NOS</text>
<text x="784" y="367">22.99</text>
<text x="536" y="380">2</text>
<text x="573" y="380">MS SQ. TUBE</text>
<text x="661" y="379">50X50X3X1669L</text>
<text x="744" y="379">2NOS</text>
<text x="783" y="379">14.37</text>
<text x="536" y="392">3</text>
<text x="571" y="392">MS REC. TUBE</text>
<text x="661" y="391">50X25X3X1569L</text>
<text x="746" y="391">1NO</text>
<text x="787" y="391">4.91</text>
<text x="536" y="404">4</text>
<text x="573" y="403">MS SQ. TUBE</text>
<text x="657" y="402">50X25X3X1272.5L</text>
<text x="743" y="403">2 NOS</text>
<text x="786" y="402">7.96</text>
<text x="536" y="415">5</text>
<text x="573" y="415">MS SQ. TUBE</text>
<text x="661" y="414">20X20X2X1669L</text>
<text x="745" y="414">1 NO</text>
<text x="788" y="414">1.8</text>
<text x="536" y="427">6</text>
<text x="573" y="427">MS SQ. TUBE</text>
<text x="663" y="426">20X20X2X420L</text>
<text x="743" y="426">2 NOS</text>
<text x="788" y="426">0.9</text>
<text x="536" y="439">7</text>
<text x="573" y="439">MS SQ. TUBE</text>
<text x="663" y="438">20X20X2X400L</text>
<text x="745" y="438">1 NO</text>
<text x="786" y="438">0.43</text>
<text x="662" y="450">50 X 5 X 2670 L</text>
<text x="786" y="450">5.24</text>
<text x="536" y="451">7</text>
<text x="580" y="451">M.S. FLAT</text>
<text x="745" y="450">1 NO</text>
<text x="667" y="462">50 X 5 X 70 L</text>
<text x="743" y="462">8 NOS</text>
<text x="786" y="462">1.08</text>
<text x="536" y="463">8</text>
<text x="580" y="463">M.S. FLAT</text>
<text x="779" y="474">59.6800</text>
<text x="586" y="475">TOTAL</text>
<text x="740" y="508">NIHVA TECHNOLOGIES</text>
<text x="532" y="514">TITLE:- MASTER LEAF</text>
<text x="752" y="517">PVT. LTD. PUNE</text>
</g>
<g font-size="7.6">
<text x="649" y="39" transform="rotate(-90 649 39)">20</text>
<text x="764" y="37">75</text>
<text x="781" y="79" transform="rotate(-90 781 79)">50</text>
<text x="764" y="86">5</text>
<text x="73" y="121" transform="rotate(-90 73 121)">772</text>
<text x="649" y="122" transform="rotate(-90 649 122)">804.5</text>
<text x="38" y="181" transform="rotate(-90 38 181)">1669</text>
<text x="57" y="181" transform="rotate(-90 57 181)">1569</text>
<text x="622" y="181" transform="rotate(-90 622 181)">1669</text>
<text x="73" y="236" transform="rotate(-90 73 236)">772</text>
<text x="649" y="242" transform="rotate(-90 649 242)">804.5</text>
<text x="688" y="302">20</text>
<text x="714" y="304">50</text>
<text x="177" y="309">1272.5</text>
<text x="365" y="310">1272.5</text>
<text x="649" y="314" transform="rotate(-90 649 314)">20</text>
<text x="698" y="319">420</text>
<text x="274" y="327">2670</text>
<text x="60" y="393" transform="rotate(-90 60 393)">420</text>
<text x="74" y="394" transform="rotate(-90 74 394)">400</text>
<text x="38" y="402" transform="rotate(-90 38 402)">545</text>
<text x="502" y="399" transform="rotate(-90 502 399)">50</text>
<text x="60" y="432" transform="rotate(-90 60 432)">125</text>
<text x="274" y="454">2670</text>
<text x="490" y="455" transform="rotate(-90 490 455)">75</text>
</g>
<g font-size="7.1">
<text x="652" y="543">CLIENT - Cloos India Welding Technology Pvt. Ltd</text>
<text x="652" y="553">LOCATION -</text>
<text x="652" y="563">PRODUCT -</text>
<text x="792" y="563">QTY- 4</text>
<text x="654" y="573">DWG NO:- NIHVA/23-24/MFG /0120</text>
<text x="792" y="573">REV-00</text>
<text x="651" y="583">SCALE: NTS</text>
<text x="715" y="583">SCALE:--</text>
<text x="750" y="583">1:1</text>
<text x="766" y="583">SHEET: 01 OF 01</text>
</g>
<g font-size="7">
<text x="15" y="579">Rev No.</text>
<text x="49" y="579">Revision</text>
<text x="319" y="579">Date</text>
<text x="362" y="579">Revised By</text>
</g>
<text font-size="6.1" x="697" y="563">TELESCOPIC SLIDING GATE</text>
<g font-size="5.9">
<text x="753" y="523">Tel : 020 66304033</text>
<text x="560" y="533">NAME</text>
<text x="595" y="533">DATE</text>
<text x="623" y="533">SIGN</text>
<text x="750" y="529">Email:- info@nihva.com</text>
<text x="742" y="534">Website:- www.nihva.com</text>
</g>
<g font-size="5.4">
<text x="530" y="542">DRAWN</text>
<text x="557" y="541">NIRMALA</text>
<text x="590" y="542">15/04/2023</text>
<text x="530" y="551">CHECK</text>
<text x="562" y="551">A.K.</text>
<text x="590" y="552">15/04/2023</text>
<text x="530" y="561">APPRD.</text>
<text x="562" y="561">V.T.</text>
<text x="590" y="562">15/04/2023</text>
</g>
<text font-size="5.2" x="535" y="496">This drawing &amp; design is the property of NIHVA TECHNOLOGIES. Not to be sold or copied to any other concern.</text>
<text font-size="5" x="547" y="583">ALL DIMENSION ARE IN mm</text>
<text font-size="4.7" x="530" y="572">If any queries contact : design1@nihva.com</text>
</svg>
